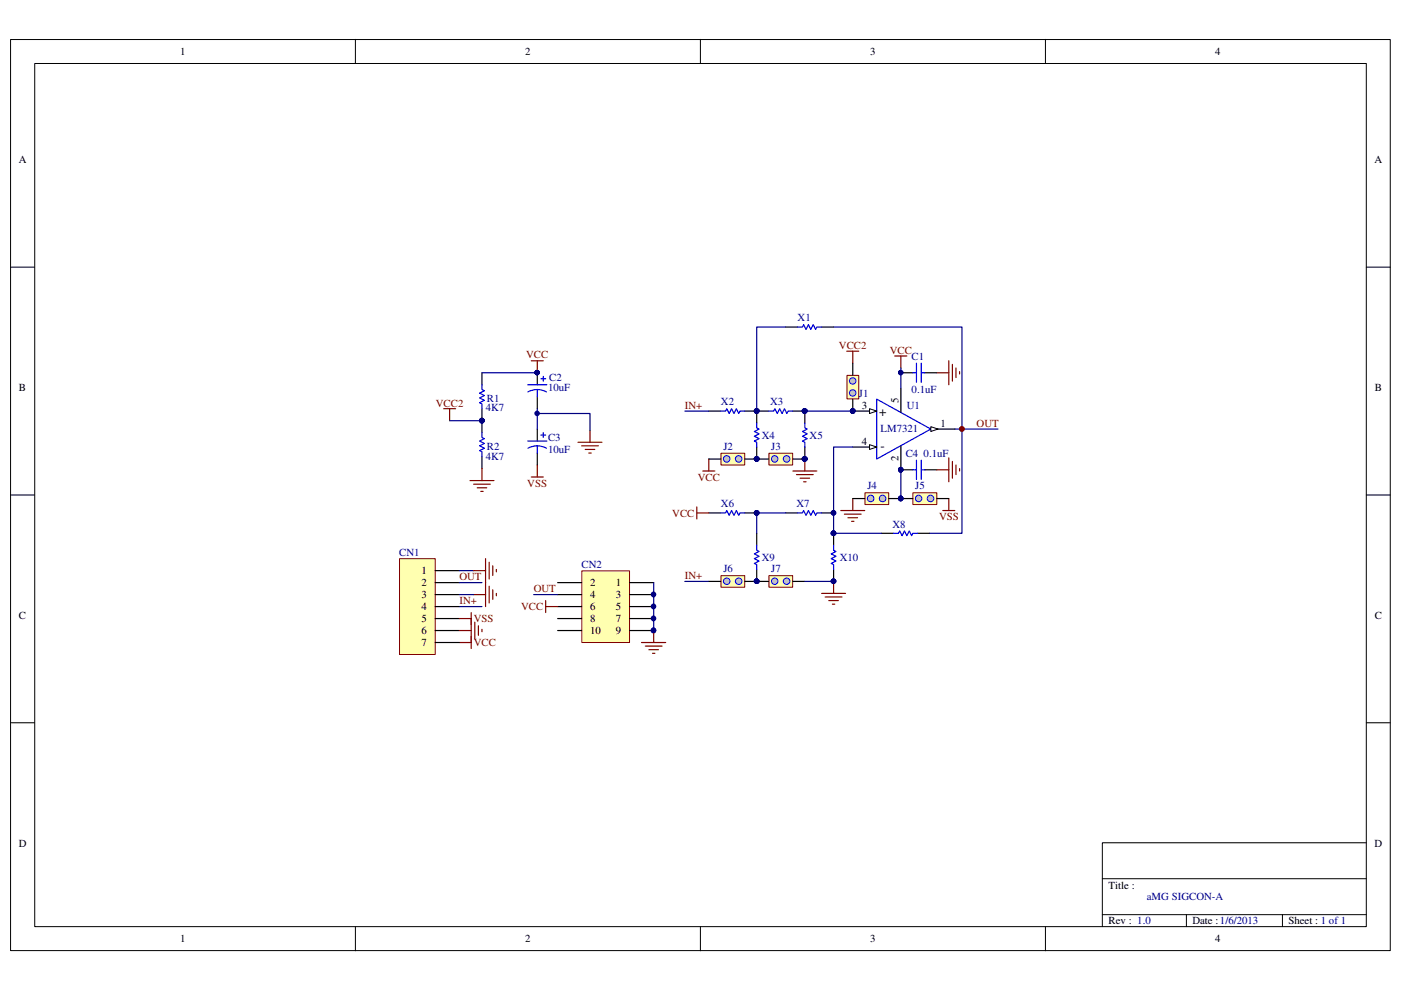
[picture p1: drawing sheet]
<svg xmlns="http://www.w3.org/2000/svg" width="297mm" height="210mm" viewBox="0 0 297 210" stroke-linecap="round" stroke-linejoin="round" font-family="sans-serif">
<path d="M2.2 8.4h292.6v193.1h-292.6z" fill="none" stroke="#000" stroke-width=".21"/>
<path d="M7.4 13.5h282.3v183h-282.3z" fill="#fff"/>
<g fill="none" stroke="#000" stroke-width=".21">
<path d="M7.4 13.5h282.3v183h-282.3zM75.3 8.3v5.1M148.5 8.3v5.1M221.7 8.3v5.1M2.2 56.6h5.1M289.7 56.6h5.1M2.2 104.9h5.1M289.7 104.9h5.1M2.2 153.2h5.1M289.7 153.2h5.1M75.3 196.5v5.1M148.5 196.5v5.1"/>
<path d="M221.7 196.5v5.1"/>
</g>
<circle cx="203.9" cy="91" r=".49" fill="#000080"/>
<circle cx="203.9" cy="91" r=".49" fill="none" stroke="#000080" stroke-width=".21"/>
<path d="M289.7 178.7h-56v17.8M233.7 186.3h56M233.7 193.9h56M251.5 193.9v2.6M271.9 193.9v2.6" fill="none" stroke="#000" stroke-width=".21"/>
<path d="M112.6 76.5h2.6M113.9 76.5v2.5" fill="none" stroke="#800000" stroke-width=".25"/>
<circle cx="113.9" cy="79" r=".46" fill="#000080"/>
<circle cx="113.9" cy="79" r=".46" fill="none" stroke="#000080" stroke-width=".21"/>
<path d="M191 79h2.5" fill="none" stroke="#000" stroke-width=".25"/>
<circle cx="191" cy="79" r=".46" fill="#000080"/>
<circle cx="191" cy="79" r=".46" fill="none" stroke="#000080" stroke-width=".21"/>
<path d="M196.1 79h2.5" fill="none" stroke="#000" stroke-width=".25"/>
<path d="M193.5 79h.8M194.3 77v4.1M195.3 77v4.1M195.3 79h.8" fill="none" stroke="#00f" stroke-width=".25"/>
<circle cx="191" cy="79" r=".46" fill="#000080"/>
<circle cx="191" cy="79" r=".46" fill="none" stroke="#000080" stroke-width=".21"/>
<path d="M113.9 79v2.6" fill="none" stroke="#000" stroke-width=".25"/>
<circle cx="113.9" cy="79" r=".46" fill="#000080"/>
<circle cx="113.9" cy="79" r=".46" fill="none" stroke="#000080" stroke-width=".21"/>
<path d="M113.9 84.1v2.6" fill="none" stroke="#000" stroke-width=".25"/>
<path d="M115.2 79.8v1M111.9 81.6h4M113.9 82.6l1.2 .2 .8 .3M113.9 82.6l-.8 .1-1.2 .4M113.9 82.6v1.5M114.7 80.3h1" fill="none" stroke="#00f" stroke-width=".25"/>
<circle cx="113.9" cy="79" r=".46" fill="#000080"/>
<circle cx="113.9" cy="79" r=".46" fill="none" stroke="#000080" stroke-width=".21"/>
<g fill="none" stroke="#800000" stroke-width=".25">
<path d="M189.7 75.5h2.6M191 75.5v2.5M122.6 93.8h5M123.3 94.5h3.6M124.1 95.3h2M124.8 96.1h.5M125.1 91.2v2.6M178.3 108.2h5M179 109h3.6M179.8 109.8h2M180.5 110.5h.6M180.8 105.7v2.5"/>
<path d="M97.4 136.2h2.5M99.9 135v2.5"/>
</g>
<path d="M160.4 87.2h2.6" fill="none" stroke="#000" stroke-width=".25"/>
<circle cx="160.4" cy="87.1" r=".49" fill="#000080"/>
<circle cx="160.4" cy="87.1" r=".49" fill="none" stroke="#000080" stroke-width=".21"/>
<path d="M168.1 87.2h2.5" fill="none" stroke="#000" stroke-width=".25"/>
<circle cx="170.6" cy="87.1" r=".5" fill="#000080"/>
<circle cx="170.6" cy="87.1" r=".5" fill="none" stroke="#000080" stroke-width=".21"/>
<path d="M163 87.2h1l.3-.5 .5 1 .5-1 .5 1 .5-1 .5 1 .3-.5h1" fill="none" stroke="#00f" stroke-width=".25"/>
<circle cx="160.4" cy="87.1" r=".49" fill="#000080"/>
<circle cx="160.4" cy="87.1" r=".49" fill="none" stroke="#000080" stroke-width=".21"/>
<circle cx="170.6" cy="87.1" r=".5" fill="#000080"/>
<circle cx="170.6" cy="87.1" r=".5" fill="none" stroke="#000080" stroke-width=".21"/>
<path d="M150.3 87.2h2.5M157.9 87.2h2.5" fill="none" stroke="#000" stroke-width=".25"/>
<circle cx="160.4" cy="87.1" r=".49" fill="#000080"/>
<circle cx="160.4" cy="87.1" r=".49" fill="none" stroke="#000080" stroke-width=".21"/>
<path d="M152.8 87.2h1l.3-.5 .5 1 .5-1 .5 1 .5-1 .5 1 .3-.5h1" fill="none" stroke="#00f" stroke-width=".25"/>
<circle cx="160.4" cy="87.1" r=".49" fill="#000080"/>
<circle cx="160.4" cy="87.1" r=".49" fill="none" stroke="#000080" stroke-width=".21"/>
<path d="M168.1 99.9h5.1M170.6 97.3v2.6M168.9 100.6h3.5M169.6 101.4h2.1M170.4 102.2h.5" fill="none" stroke="#800000" stroke-width=".25"/>
<circle cx="170.6" cy="97.3" r=".5" fill="#000080"/>
<circle cx="170.6" cy="97.3" r=".5" fill="none" stroke="#000080" stroke-width=".21"/>
<path d="M145.2 87.2h5.1M202.4 91h9.2" fill="none" stroke="#000080" stroke-width=".25"/>
<path d="M170.6 94.8v2.5" fill="none" stroke="#000" stroke-width=".25"/>
<circle cx="170.6" cy="97.3" r=".5" fill="#000080"/>
<circle cx="170.6" cy="97.3" r=".5" fill="none" stroke="#000080" stroke-width=".21"/>
<path d="M170.6 87.2v2.5" fill="none" stroke="#000" stroke-width=".25"/>
<circle cx="170.6" cy="87.1" r=".5" fill="#000080"/>
<circle cx="170.6" cy="87.1" r=".5" fill="none" stroke="#000080" stroke-width=".21"/>
<path d="M170.6 89.7v1l.5 .3-1 .5 1 .5-1 .5 1 .5-1 .5 .5 .3v1" fill="none" stroke="#00f" stroke-width=".25"/>
<circle cx="170.6" cy="97.3" r=".5" fill="#000080"/>
<circle cx="170.6" cy="97.3" r=".5" fill="none" stroke="#000080" stroke-width=".21"/>
<circle cx="170.6" cy="87.1" r=".5" fill="#000080"/>
<circle cx="170.6" cy="87.1" r=".5" fill="none" stroke="#000080" stroke-width=".21"/>
<path d="M166.6 69.3h2.5M174.2 69.3h2.5M160.4 94.8v2.5" fill="none" stroke="#000" stroke-width=".25"/>
<path d="M169.1 69.3h1l.3-.5 .5 1 .5-1 .5 1 .5-1 .5 1 .3-.5h1" fill="none" stroke="#00f" stroke-width=".25"/>
<circle cx="160.4" cy="97.3" r=".49" fill="#000080"/>
<circle cx="160.4" cy="97.3" r=".49" fill="none" stroke="#000080" stroke-width=".21"/>
<path d="M160.4 87.2v2.5" fill="none" stroke="#000" stroke-width=".25"/>
<circle cx="160.4" cy="87.1" r=".49" fill="#000080"/>
<circle cx="160.4" cy="87.1" r=".49" fill="none" stroke="#000080" stroke-width=".21"/>
<path d="M160.4 89.7v1l.5 .3-1 .5 1 .5-1 .5 1 .5-1 .5 .5 .3v1" fill="none" stroke="#00f" stroke-width=".25"/>
<circle cx="160.4" cy="97.3" r=".49" fill="#000080"/>
<circle cx="160.4" cy="97.3" r=".49" fill="none" stroke="#000080" stroke-width=".21"/>
<circle cx="160.4" cy="87.1" r=".49" fill="#000080"/>
<circle cx="160.4" cy="87.1" r=".49" fill="none" stroke="#000080" stroke-width=".21"/>
<path d="M160.4 120.7v2.6" fill="none" stroke="#000" stroke-width=".25"/>
<circle cx="160.4" cy="123.2" r=".48" fill="#000080"/>
<circle cx="160.4" cy="123.2" r=".48" fill="none" stroke="#000080" stroke-width=".21"/>
<path d="M160.4 113.1v2.5" fill="none" stroke="#000" stroke-width=".25"/>
<path d="M160.4 115.6v1.1l.5 .2-1 .5 1 .5-1 .5 1 .6-1 .5 .5 .2v1" fill="none" stroke="#00f" stroke-width=".25"/>
<circle cx="160.4" cy="123.2" r=".48" fill="#000080"/>
<circle cx="160.4" cy="123.2" r=".48" fill="none" stroke="#000080" stroke-width=".21"/>
<path d="M176.7 113.1v2.5" fill="none" stroke="#000" stroke-width=".25"/>
<circle cx="176.7" cy="113.1" r=".49" fill="#000080"/>
<circle cx="176.7" cy="113.1" r=".49" fill="none" stroke="#000080" stroke-width=".21"/>
<path d="M176.7 120.7v2.6" fill="none" stroke="#000" stroke-width=".25"/>
<circle cx="176.7" cy="123.2" r=".48" fill="#000080"/>
<circle cx="176.7" cy="123.2" r=".48" fill="none" stroke="#000080" stroke-width=".21"/>
<path d="M176.7 115.6v1.1l.5 .2-1 .5 1 .5-1 .5 1 .6-1 .5 .5 .2v1" fill="none" stroke="#00f" stroke-width=".25"/>
<circle cx="176.7" cy="113.1" r=".49" fill="#000080"/>
<circle cx="176.7" cy="113.1" r=".49" fill="none" stroke="#000080" stroke-width=".21"/>
<circle cx="176.7" cy="123.2" r=".48" fill="#000080"/>
<circle cx="176.7" cy="123.2" r=".48" fill="none" stroke="#000080" stroke-width=".21"/>
<path d="M174.2 108.8h2.5" fill="none" stroke="#000" stroke-width=".25"/>
<circle cx="176.7" cy="108.7" r=".49" fill="#000080"/>
<circle cx="176.7" cy="108.7" r=".49" fill="none" stroke="#000080" stroke-width=".21"/>
<path d="M166.6 108.8h2.5" fill="none" stroke="#000" stroke-width=".25"/>
<path d="M169.1 108.8h1l.3-.6 .5 1.1 .5-1.1 .5 1.1 .5-1.1 .5 1.1 .3-.5h1" fill="none" stroke="#00f" stroke-width=".25"/>
<circle cx="176.7" cy="108.7" r=".49" fill="#000080"/>
<circle cx="176.7" cy="108.7" r=".49" fill="none" stroke="#000080" stroke-width=".21"/>
<path d="M186.9 113.1h2.5M194.6 113.1h2.5" fill="none" stroke="#000" stroke-width=".25"/>
<path d="M189.4 113.1h1.1l.3-.5 .5 1 .5-1 .5 1 .5-1 .5 1 .2-.5h1.1" fill="none" stroke="#00f" stroke-width=".25"/>
<path d="M174.2 125.8h5.1M175 126.6h3.5M175.7 127.3h2.1M176.5 128.1h.5M176.7 123.3v2.5" fill="none" stroke="#800000" stroke-width=".25"/>
<circle cx="176.7" cy="123.2" r=".48" fill="#000080"/>
<circle cx="176.7" cy="123.2" r=".48" fill="none" stroke="#000080" stroke-width=".21"/>
<path d="M185.9 84.6l11.5 6.4-11.5 6.3z" fill="#fff"/>
<path d="M185.9 84.6l11.5 6.4-11.5 6.3z" fill="none" stroke="#00f" stroke-width=".25"/>
<path d="M180.8 87.2h5.1" fill="none" stroke="#000" stroke-width=".25"/>
<path d="M184.4 86.7l1.5 .5-1.5 .5z" fill="#fff"/>
<path d="M184.4 86.7l1.5 .5-1.5 .5z" fill="none" stroke="#000" stroke-width=".21"/>
<circle cx="180.8" cy="87.1" r=".48" fill="#000080"/>
<circle cx="180.8" cy="87.1" r=".48" fill="none" stroke="#000080" stroke-width=".21"/>
<path d="M180.8 94.8h5.1" fill="none" stroke="#000" stroke-width=".25"/>
<path d="M184.4 94.3l1.5 .5-1.5 .5z" fill="#fff"/>
<path d="M184.4 94.3l1.5 .5-1.5 .5z" fill="none" stroke="#000" stroke-width=".21"/>
<path d="M197.4 91h5" fill="none" stroke="#000" stroke-width=".25"/>
<path d="M197.4 90.5l1.5 .5-1.5 .5z" fill="#fff"/>
<path d="M197.4 90.5l1.5 .5-1.5 .5z" fill="none" stroke="#000" stroke-width=".21"/>
<path d="M191 82.3v5.1M191 94.5v5.1" fill="none" stroke="#000" stroke-width=".25"/>
<circle cx="191" cy="99.6" r=".48" fill="#000080"/>
<circle cx="191" cy="99.6" r=".48" fill="none" stroke="#000080" stroke-width=".21"/>
<circle cx="180.8" cy="87.1" r=".48" fill="#000080"/>
<circle cx="180.8" cy="87.1" r=".48" fill="none" stroke="#000080" stroke-width=".21"/>
<circle cx="191" cy="99.6" r=".48" fill="#000080"/>
<circle cx="191" cy="99.6" r=".48" fill="none" stroke="#000080" stroke-width=".21"/>
<path d="M160.4 108.8v4.3" fill="none" stroke="#000080" stroke-width=".25"/>
<circle cx="160.4" cy="108.7" r=".49" fill="#000080"/>
<circle cx="160.4" cy="108.7" r=".49" fill="none" stroke="#000080" stroke-width=".21"/>
<path d="M150.3 108.8h2.5M157.9 108.8h2.5" fill="none" stroke="#000" stroke-width=".25"/>
<circle cx="160.4" cy="108.7" r=".49" fill="#000080"/>
<circle cx="160.4" cy="108.7" r=".49" fill="none" stroke="#000080" stroke-width=".21"/>
<path d="M152.8 108.8h1l.3-.6 .5 1.1 .5-1.1 .5 1.1 .5-1.1 .5 1.1 .3-.5h1" fill="none" stroke="#00f" stroke-width=".25"/>
<circle cx="160.4" cy="108.7" r=".49" fill="#000080"/>
<circle cx="160.4" cy="108.7" r=".49" fill="none" stroke="#000080" stroke-width=".21"/>
<path d="M113.9 98.6v2.5M112.6 101.1h2.6M147.7 107.5v2.5M147.7 108.8h2.6M199.9 108.2h2.5M201.2 105.7v2.5" fill="none" stroke="#800000" stroke-width=".25"/>
<path d="M102.2 86.7v2.5M113.9 91v2.5M113.9 96.1v2.5" fill="none" stroke="#000" stroke-width=".25"/>
<path d="M111.9 93.5h4M113.9 94.5l1.2 .2 .8 .3M113.9 94.5l-.8 .1-1.2 .4M113.9 94.5v1.6M114.7 92.2h1M115.2 91.7v1.1" fill="none" stroke="#00f" stroke-width=".25"/>
<circle cx="102.2" cy="89.2" r=".49" fill="#000080"/>
<circle cx="102.2" cy="89.2" r=".49" fill="none" stroke="#000080" stroke-width=".21"/>
<path d="M102.2 79v2.6" fill="none" stroke="#000" stroke-width=".25"/>
<path d="M102.2 81.6v1l.5 .2-1 .6 1 .5-1 .5 1 .5-1 .5 .5 .2v1.1" fill="none" stroke="#00f" stroke-width=".25"/>
<circle cx="102.2" cy="89.2" r=".49" fill="#000080"/>
<circle cx="102.2" cy="89.2" r=".49" fill="none" stroke="#000080" stroke-width=".21"/>
<path d="M102.2 89.2v2.5M102.2 96.8v2.6" fill="none" stroke="#000" stroke-width=".25"/>
<circle cx="102.2" cy="89.2" r=".49" fill="#000080"/>
<circle cx="102.2" cy="89.2" r=".49" fill="none" stroke="#000080" stroke-width=".21"/>
<path d="M102.2 91.7v1.1l.5 .2-1 .5 1 .5-1 .5 1 .5-1 .5 .5 .3v1" fill="none" stroke="#00f" stroke-width=".25"/>
<circle cx="102.2" cy="89.2" r=".49" fill="#000080"/>
<circle cx="102.2" cy="89.2" r=".49" fill="none" stroke="#000080" stroke-width=".21"/>
<path d="M149 99.9h2.5M150.3 97.3v2.6" fill="none" stroke="#800000" stroke-width=".25"/>
<path d="M160.4 108.8h6.2M145.2 123.3h5.1" fill="none" stroke="#000080" stroke-width=".25"/>
<circle cx="160.4" cy="108.7" r=".49" fill="#000080"/>
<circle cx="160.4" cy="108.7" r=".49" fill="none" stroke="#000080" stroke-width=".21"/>
<path d="M170.6 87.2h10.2M97.4 128.6h4.8" fill="none" stroke="#000080" stroke-width=".25"/>
<path d="M179.5 74.5h2.6M180.8 74.5v2.5M94.1 86.7h2.5M95.3 86.7v2.5" fill="none" stroke="#800000" stroke-width=".25"/>
<circle cx="180.8" cy="87.1" r=".48" fill="#000080"/>
<circle cx="180.8" cy="87.1" r=".48" fill="none" stroke="#000080" stroke-width=".21"/>
<circle cx="170.6" cy="87.1" r=".5" fill="#000080"/>
<circle cx="170.6" cy="87.1" r=".5" fill="none" stroke="#000080" stroke-width=".21"/>
<path d="M166.6 69.3h-6.2v17.9" fill="none" stroke="#000080" stroke-width=".25"/>
<circle cx="160.4" cy="87.1" r=".49" fill="#000080"/>
<circle cx="160.4" cy="87.1" r=".49" fill="none" stroke="#000080" stroke-width=".21"/>
<path d="M176.7 69.3h27.3v43.8h-6.9M95.3 89.2h6.9" fill="none" stroke="#000080" stroke-width=".25"/>
<circle cx="102.2" cy="89.2" r=".49" fill="#000080"/>
<circle cx="102.2" cy="89.2" r=".49" fill="none" stroke="#000080" stroke-width=".21"/>
<path d="M113.9 86.7v4.3" fill="none" stroke="#000080" stroke-width=".25"/>
<path d="M102.2 99.4v2.5M99.6 101.9h5.1M100.4 102.7h3.6M101.2 103.4h2M101.9 104.2h.5" fill="none" stroke="#800000" stroke-width=".25"/>
<path d="M123.4 121.1h10.1v15.1h-10.1z" fill="#ffffb0"/>
<path d="M123.4 121h10.1v15.2h-10.1z" fill="none" stroke="#800000" stroke-width=".21"/>
<path d="M118.2 123.5h5.1M133.5 123.5h5.1M133.5 126.1h5.1" fill="none" stroke="#000" stroke-width=".25"/>
<circle cx="138.5" cy="126" r=".47" fill="#000080"/>
<circle cx="138.5" cy="126" r=".47" fill="none" stroke="#000080" stroke-width=".21"/>
<path d="M118.2 126.1h5.1M133.5 128.6h5.1" fill="none" stroke="#000" stroke-width=".25"/>
<circle cx="138.5" cy="128.6" r=".47" fill="#000080"/>
<circle cx="138.5" cy="128.6" r=".47" fill="none" stroke="#000080" stroke-width=".21"/>
<path d="M118.2 128.6h5.1M133.5 131.1h5.1" fill="none" stroke="#000" stroke-width=".25"/>
<circle cx="138.5" cy="131.1" r=".48" fill="#000080"/>
<circle cx="138.5" cy="131.1" r=".48" fill="none" stroke="#000080" stroke-width=".21"/>
<path d="M118.2 131.1h5.1M133.5 133.7h5.1" fill="none" stroke="#000" stroke-width=".25"/>
<circle cx="138.5" cy="133.7" r=".48" fill="#000080"/>
<circle cx="138.5" cy="133.7" r=".48" fill="none" stroke="#000080" stroke-width=".21"/>
<path d="M118.2 133.7h5.1" fill="none" stroke="#000" stroke-width=".25"/>
<circle cx="138.5" cy="126" r=".47" fill="#000080"/>
<circle cx="138.5" cy="126" r=".47" fill="none" stroke="#000080" stroke-width=".21"/>
<circle cx="138.5" cy="128.6" r=".47" fill="#000080"/>
<circle cx="138.5" cy="128.6" r=".47" fill="none" stroke="#000080" stroke-width=".21"/>
<circle cx="138.5" cy="131.1" r=".48" fill="#000080"/>
<circle cx="138.5" cy="131.1" r=".48" fill="none" stroke="#000080" stroke-width=".21"/>
<circle cx="138.5" cy="133.7" r=".48" fill="#000080"/>
<circle cx="138.5" cy="133.7" r=".48" fill="none" stroke="#000080" stroke-width=".21"/>
<path d="M113.9 87.7h11.2v3.5" fill="none" stroke="#000080" stroke-width=".25"/>
<circle cx="113.9" cy="87.7" r=".48" fill="#000080"/>
<circle cx="113.9" cy="87.7" r=".48" fill="none" stroke="#000080" stroke-width=".21"/>
<path d="M152.9 96.1h5v2.5h-5z" fill="#ffffb0"/>
<path d="M152.9 96.1h5v2.5h-5z" fill="none" stroke="#800000" stroke-width=".21"/>
<circle cx="156.6" cy="97.3" r=".69" fill="#c0c0c0"/>
<circle cx="156.6" cy="97.3" r=".69" fill="none" stroke="#00f" stroke-width=".21"/>
<path d="M157.9 97.3h2.5" fill="none" stroke="#000" stroke-width=".25"/>
<circle cx="160.4" cy="97.3" r=".49" fill="#000080"/>
<circle cx="160.4" cy="97.3" r=".49" fill="none" stroke="#000080" stroke-width=".21"/>
<path d="M150.3 97.3h2.5" fill="none" stroke="#000" stroke-width=".25"/>
<circle cx="154.1" cy="97.3" r=".69" fill="#c0c0c0"/>
<circle cx="154.1" cy="97.3" r=".69" fill="none" stroke="#00f" stroke-width=".21"/>
<circle cx="160.4" cy="97.3" r=".49" fill="#000080"/>
<circle cx="160.4" cy="97.3" r=".49" fill="none" stroke="#000080" stroke-width=".21"/>
<path d="M163.1 96.1h5v2.5h-5z" fill="#ffffb0"/>
<path d="M163 96.1h5.1v2.5h-5.1z" fill="none" stroke="#800000" stroke-width=".21"/>
<circle cx="166.8" cy="97.3" r=".69" fill="#c0c0c0"/>
<circle cx="166.8" cy="97.3" r=".69" fill="none" stroke="#00f" stroke-width=".21"/>
<path d="M168.1 97.3h2.5" fill="none" stroke="#000" stroke-width=".25"/>
<circle cx="170.6" cy="97.3" r=".5" fill="#000080"/>
<circle cx="170.6" cy="97.3" r=".5" fill="none" stroke="#000080" stroke-width=".21"/>
<path d="M160.4 97.3h2.6" fill="none" stroke="#000" stroke-width=".25"/>
<circle cx="160.4" cy="97.3" r=".49" fill="#000080"/>
<circle cx="160.4" cy="97.3" r=".49" fill="none" stroke="#000080" stroke-width=".21"/>
<circle cx="164.2" cy="97.3" r=".68" fill="#c0c0c0"/>
<circle cx="164.2" cy="97.3" r=".68" fill="none" stroke="#00f" stroke-width=".21"/>
<circle cx="170.6" cy="97.3" r=".5" fill="#000080"/>
<circle cx="170.6" cy="97.3" r=".5" fill="none" stroke="#000080" stroke-width=".21"/>
<circle cx="160.4" cy="97.3" r=".49" fill="#000080"/>
<circle cx="160.4" cy="97.3" r=".49" fill="none" stroke="#000080" stroke-width=".21"/>
<path d="M152.9 122.1h5v2.4h-5z" fill="#ffffb0"/>
<path d="M152.9 122h5v2.5h-5z" fill="none" stroke="#800000" stroke-width=".21"/>
<circle cx="156.6" cy="123.2" r=".69" fill="#c0c0c0"/>
<circle cx="156.6" cy="123.2" r=".69" fill="none" stroke="#00f" stroke-width=".21"/>
<path d="M157.9 123.3h2.5" fill="none" stroke="#000" stroke-width=".25"/>
<circle cx="160.4" cy="123.2" r=".48" fill="#000080"/>
<circle cx="160.4" cy="123.2" r=".48" fill="none" stroke="#000080" stroke-width=".21"/>
<path d="M150.3 123.3h2.5" fill="none" stroke="#000" stroke-width=".25"/>
<circle cx="154.1" cy="123.2" r=".69" fill="#c0c0c0"/>
<circle cx="154.1" cy="123.2" r=".69" fill="none" stroke="#00f" stroke-width=".21"/>
<circle cx="160.4" cy="123.2" r=".48" fill="#000080"/>
<circle cx="160.4" cy="123.2" r=".48" fill="none" stroke="#000080" stroke-width=".21"/>
<path d="M163.1 122.1h5v2.4h-5z" fill="#ffffb0"/>
<path d="M163 122h5.1v2.5h-5.1z" fill="none" stroke="#800000" stroke-width=".21"/>
<circle cx="166.8" cy="123.2" r=".69" fill="#c0c0c0"/>
<circle cx="166.8" cy="123.2" r=".69" fill="none" stroke="#00f" stroke-width=".21"/>
<path d="M160.4 123.3h2.6M168.1 123.3h2.5" fill="none" stroke="#000" stroke-width=".25"/>
<circle cx="160.4" cy="123.2" r=".48" fill="#000080"/>
<circle cx="160.4" cy="123.2" r=".48" fill="none" stroke="#000080" stroke-width=".21"/>
<circle cx="164.2" cy="123.2" r=".68" fill="#c0c0c0"/>
<circle cx="164.2" cy="123.2" r=".68" fill="none" stroke="#00f" stroke-width=".21"/>
<circle cx="160.4" cy="123.2" r=".48" fill="#000080"/>
<circle cx="160.4" cy="123.2" r=".48" fill="none" stroke="#000080" stroke-width=".21"/>
<path d="M170.6 123.3h6.1" fill="none" stroke="#000080" stroke-width=".25"/>
<circle cx="176.7" cy="123.2" r=".48" fill="#000080"/>
<circle cx="176.7" cy="123.2" r=".48" fill="none" stroke="#000080" stroke-width=".21"/>
<path d="M183.4 104.5h5v2.5h-5z" fill="#ffffb0"/>
<path d="M183.4 104.5h5v2.5h-5z" fill="none" stroke="#800000" stroke-width=".21"/>
<circle cx="187.1" cy="105.7" r=".7" fill="#c0c0c0"/>
<circle cx="187.1" cy="105.7" r=".7" fill="none" stroke="#00f" stroke-width=".21"/>
<path d="M188.4 105.7h2.6" fill="none" stroke="#000" stroke-width=".25"/>
<circle cx="191" cy="105.7" r=".48" fill="#000080"/>
<circle cx="191" cy="105.7" r=".48" fill="none" stroke="#000080" stroke-width=".21"/>
<path d="M180.8 105.7h2.5" fill="none" stroke="#000" stroke-width=".25"/>
<circle cx="184.6" cy="105.7" r=".69" fill="#c0c0c0"/>
<circle cx="184.6" cy="105.7" r=".69" fill="none" stroke="#00f" stroke-width=".21"/>
<circle cx="191" cy="105.7" r=".48" fill="#000080"/>
<circle cx="191" cy="105.7" r=".48" fill="none" stroke="#000080" stroke-width=".21"/>
<path d="M191 99.6v6.1" fill="none" stroke="#000080" stroke-width=".25"/>
<circle cx="191" cy="105.7" r=".48" fill="#000080"/>
<circle cx="191" cy="105.7" r=".48" fill="none" stroke="#000080" stroke-width=".21"/>
<circle cx="191" cy="99.6" r=".48" fill="#000080"/>
<circle cx="191" cy="99.6" r=".48" fill="none" stroke="#000080" stroke-width=".21"/>
<path d="M193.6 104.5h5v2.5h-5z" fill="#ffffb0"/>
<path d="M193.5 104.5h5.1v2.5h-5.1z" fill="none" stroke="#800000" stroke-width=".21"/>
<circle cx="197.3" cy="105.7" r=".69" fill="#c0c0c0"/>
<circle cx="197.3" cy="105.7" r=".69" fill="none" stroke="#00f" stroke-width=".21"/>
<path d="M191 105.7h2.5M198.6 105.7h2.6" fill="none" stroke="#000" stroke-width=".25"/>
<circle cx="191" cy="105.7" r=".48" fill="#000080"/>
<circle cx="191" cy="105.7" r=".48" fill="none" stroke="#000080" stroke-width=".21"/>
<circle cx="194.8" cy="105.7" r=".69" fill="#c0c0c0"/>
<circle cx="194.8" cy="105.7" r=".69" fill="none" stroke="#00f" stroke-width=".21"/>
<circle cx="191" cy="105.7" r=".48" fill="#000080"/>
<circle cx="191" cy="105.7" r=".48" fill="none" stroke="#000080" stroke-width=".21"/>
<circle cx="203.9" cy="91" r=".49" fill="#800000"/>
<circle cx="203.9" cy="91" r=".49" fill="none" stroke="#800000" stroke-width=".21"/>
<path d="M84.7 118.5h7.6v20.3h-7.6z" fill="#ffffb0"/>
<path d="M84.7 118.4h7.6v20.4h-7.6z" fill="none" stroke="#800000" stroke-width=".21"/>
<path d="M92.3 121h5.1M92.3 123.5h5.1M92.3 126.1h5.1M92.3 128.6h5.1M92.3 131.1h5.1M92.3 133.7h5.1M92.3 136.2h5.1" fill="none" stroke="#000" stroke-width=".25"/>
<path d="M97.4 123.5h4.8" fill="none" stroke="#000080" stroke-width=".25"/>
<path d="M97.4 131.1h2.5M99.9 129.9v2.5M100.4 126.1h2.6M103 123.5v5.1M103.7 124.3v3.5M104.5 125.1v2M105.2 125.8v.5" fill="none" stroke="#800000" stroke-width=".25"/>
<path d="M179.6 79.6h2.5v5h-2.5z" fill="#ffffb0"/>
<path d="M179.6 79.6h2.5v5h-2.5z" fill="none" stroke="#800000" stroke-width=".21"/>
<circle cx="180.8" cy="80.8" r=".69" fill="#c0c0c0"/>
<circle cx="180.8" cy="80.8" r=".69" fill="none" stroke="#00f" stroke-width=".21"/>
<path d="M180.8 77v2.5M180.8 84.6v2.6" fill="none" stroke="#000" stroke-width=".25"/>
<circle cx="180.8" cy="87.1" r=".48" fill="#000080"/>
<circle cx="180.8" cy="87.1" r=".48" fill="none" stroke="#000080" stroke-width=".21"/>
<circle cx="180.8" cy="83.3" r=".69" fill="#c0c0c0"/>
<circle cx="180.8" cy="83.3" r=".69" fill="none" stroke="#00f" stroke-width=".21"/>
<circle cx="180.8" cy="87.1" r=".48" fill="#000080"/>
<circle cx="180.8" cy="87.1" r=".48" fill="none" stroke="#000080" stroke-width=".21"/>
<path d="M102.2 79h11.7" fill="none" stroke="#000080" stroke-width=".25"/>
<circle cx="113.9" cy="79" r=".46" fill="#000080"/>
<circle cx="113.9" cy="79" r=".46" fill="none" stroke="#000080" stroke-width=".21"/>
<path d="M191 78v4.3" fill="none" stroke="#000080" stroke-width=".25"/>
<path d="M198.6 79h2.6M201.2 76.5v5.1M201.9 77.3v3.5M202.7 78v2.1M203.5 78.8v.5" fill="none" stroke="#800000" stroke-width=".25"/>
<path d="M191 99.6h2.5" fill="none" stroke="#000" stroke-width=".25"/>
<circle cx="191" cy="99.6" r=".48" fill="#000080"/>
<circle cx="191" cy="99.6" r=".48" fill="none" stroke="#000080" stroke-width=".21"/>
<path d="M196.1 99.6h2.5" fill="none" stroke="#000" stroke-width=".25"/>
<path d="M193.5 99.6h.8M194.3 97.6v4M195.3 97.6v4M195.3 99.6h.8" fill="none" stroke="#00f" stroke-width=".25"/>
<circle cx="191" cy="99.6" r=".48" fill="#000080"/>
<circle cx="191" cy="99.6" r=".48" fill="none" stroke="#000080" stroke-width=".21"/>
<path d="M198.6 99.6h2.6M201.2 97.1v5.1M201.9 97.8v3.6M202.7 98.6v2M203.5 99.4v.5M97.4 133.7h2.5M99.9 131.1v5.1M100.7 131.9v3.6M101.4 132.7v2M102.2 133.4v.5" fill="none" stroke="#800000" stroke-width=".25"/>
<path d="M176.7 113.1h10.2M97.4 126.1h3" fill="none" stroke="#000080" stroke-width=".25"/>
<circle cx="176.7" cy="113.1" r=".49" fill="#000080"/>
<circle cx="176.7" cy="113.1" r=".49" fill="none" stroke="#000080" stroke-width=".21"/>
<path d="M180.8 94.8h-4.1v18.3" fill="none" stroke="#000080" stroke-width=".25"/>
<circle cx="176.7" cy="113.1" r=".49" fill="#000080"/>
<circle cx="176.7" cy="113.1" r=".49" fill="none" stroke="#000080" stroke-width=".21"/>
<path d="M113.2 126.1h5M138.6 123.5v10.2" fill="none" stroke="#000080" stroke-width=".25"/>
<path d="M115.7 127.3v2.6M115.7 128.6h2.5" fill="none" stroke="#800000" stroke-width=".25"/>
<circle cx="138.5" cy="133.7" r=".48" fill="#000080"/>
<circle cx="138.5" cy="133.7" r=".48" fill="none" stroke="#000080" stroke-width=".21"/>
<path d="M136 136.2h5.1M136.8 137h3.6M137.6 137.8h2M138.3 138.5h.5M138.6 133.7v2.5" fill="none" stroke="#800000" stroke-width=".25"/>
<circle cx="138.5" cy="133.7" r=".48" fill="#000080"/>
<circle cx="138.5" cy="133.7" r=".48" fill="none" stroke="#000080" stroke-width=".21"/>
<path d="M97.4 121h3" fill="none" stroke="#000080" stroke-width=".25"/>
<path d="M103 118.4v5.1M103.7 119.2v3.6M104.5 120v2M100.4 121h2.6M105.2 120.7v.5" fill="none" stroke="#800000" stroke-width=".25"/>
<g font-size="2.8">
<text x="186.4" y="88.1">+</text>
<text x="186.7" y="95.5">-</text>
</g>
<g font-size="2.3">
<text x="38.2" y="11.7">1</text>
<text x="111.4" y="11.7">2</text>
<text x="184.5" y="11.7">3</text>
<text x="257.6" y="11.7">4</text>
<text x="4" y="34.5">A</text>
<text x="291.4" y="34.5">A</text>
<text x="4" y="82.8">B</text>
<text x="291.5" y="82.8">B</text>
<text x="182.7" y="86.7">3</text>
<text x="190.5" y="85.4" transform="rotate(-90 190.5 85.4)">5</text>
<text x="182.7" y="94.3">4</text>
<text x="199.4" y="90.5">1</text>
<text x="190.5" y="97.7" transform="rotate(-90 190.5 97.7)">2</text>
<text x="89.4" y="121.8">1</text>
<text x="89.4" y="124.3">2</text>
<text x="125.1" y="124.3">2</text>
<text x="130.6" y="124.3">1</text>
<text x="4" y="131.2">C</text>
<text x="89.4" y="126.9">3</text>
<text x="89.4" y="129.4">4</text>
<text x="89.4" y="132">5</text>
<text x="125.1" y="126.9">4</text>
<text x="125.1" y="129.4">6</text>
<text x="125.1" y="132">8</text>
<text x="130.6" y="126.9">3</text>
<text x="130.6" y="129.4">5</text>
<text x="130.6" y="132">7</text>
<text x="291.5" y="131.2">C</text>
<text x="89.4" y="134.5">6</text>
<text x="89.4" y="137">7</text>
<text x="125.1" y="134.5">10</text>
<text x="130.6" y="134.5">9</text>
<text x="4" y="179.5">D</text>
<text x="291.4" y="179.5">D</text>
<text x="235" y="188.4">Title :</text>
<text x="235" y="196">Rev : 1.0</text>
<text x="252.8" y="196">Date :1/6/2013</text>
<text x="273.2" y="196">Sheet : 1 of 1</text>
<text x="38.2" y="199.8">1</text>
<text x="111.4" y="199.8">2</text>
<text x="184.5" y="199.8">3</text>
<text x="257.6" y="199.8">4</text>
</g>
<g font-size="2.3" fill="#000080">
<text x="169.1" y="68.1">X1</text>
<text x="193.3" y="76.2">C1</text>
<text x="116.2" y="82.8">10uF</text>
<text x="116.5" y="80.8">C2</text>
<text x="193.3" y="83.4">0.1uF</text>
<text x="103" y="87.2">4K7</text>
<text x="103.2" y="85.2">R1</text>
<text x="152.9" y="85.9">X2</text>
<text x="163.3" y="85.9">X3</text>
<text x="182.1" y="84.1">J1</text>
<text x="192.3" y="86.7">U1</text>
<text x="103.2" y="95.3">R2</text>
<text x="116.2" y="93.6">C3</text>
<text x="153.4" y="95.3">J2</text>
<text x="161.5" y="93">X4</text>
<text x="163.5" y="95.3">J3</text>
<text x="171.7" y="93">X5</text>
<text x="186.7" y="91.5">LM7321</text>
<text x="103" y="97.6">4K7</text>
<text x="116.2" y="96.1">10uF</text>
<text x="192" y="96.9">C4 0.1uF</text>
<text x="152.9" y="107.5">X6</text>
<text x="168.9" y="107.5">X7</text>
<text x="183.9" y="103.7">J4</text>
<text x="194.1" y="103.7">J5</text>
<text x="189.2" y="111.8">X8</text>
<text x="84.7" y="117.9">CN1</text>
<text x="161.5" y="119">X9</text>
<text x="178.1" y="119">X10</text>
<text x="123.3" y="120.5">CN2</text>
<text x="153.4" y="121.2">J6</text>
<text x="163.5" y="121.2">J7</text>
<text x="243.2" y="190.9">aMG SIGCON-A</text>
</g>
<g font-size="2.3" fill="#800000">
<text x="111.5" y="76">VCC</text>
<text x="177.9" y="74">VCC2</text>
<text x="188.6" y="75">VCC</text>
<text x="92.4" y="86.2">VCC2</text>
<text x="145.2" y="86.7">IN+</text>
<text x="207" y="90.5">OUT</text>
<text x="148" y="101.9">VCC</text>
<text x="111.8" y="103.2">VSS</text>
<text x="142.5" y="109.6">VCC</text>
<text x="199.1" y="110.3">VSS</text>
<text x="97.4" y="123">OUT</text>
<text x="113.2" y="125.6">OUT</text>
<text x="145.2" y="122.8">IN+</text>
<text x="97.4" y="128.1">IN+</text>
<text x="100.5" y="132">VSS</text>
<text x="110.5" y="129.4">VCC</text>
<text x="100.5" y="137">VCC</text>
</g>
</svg>
